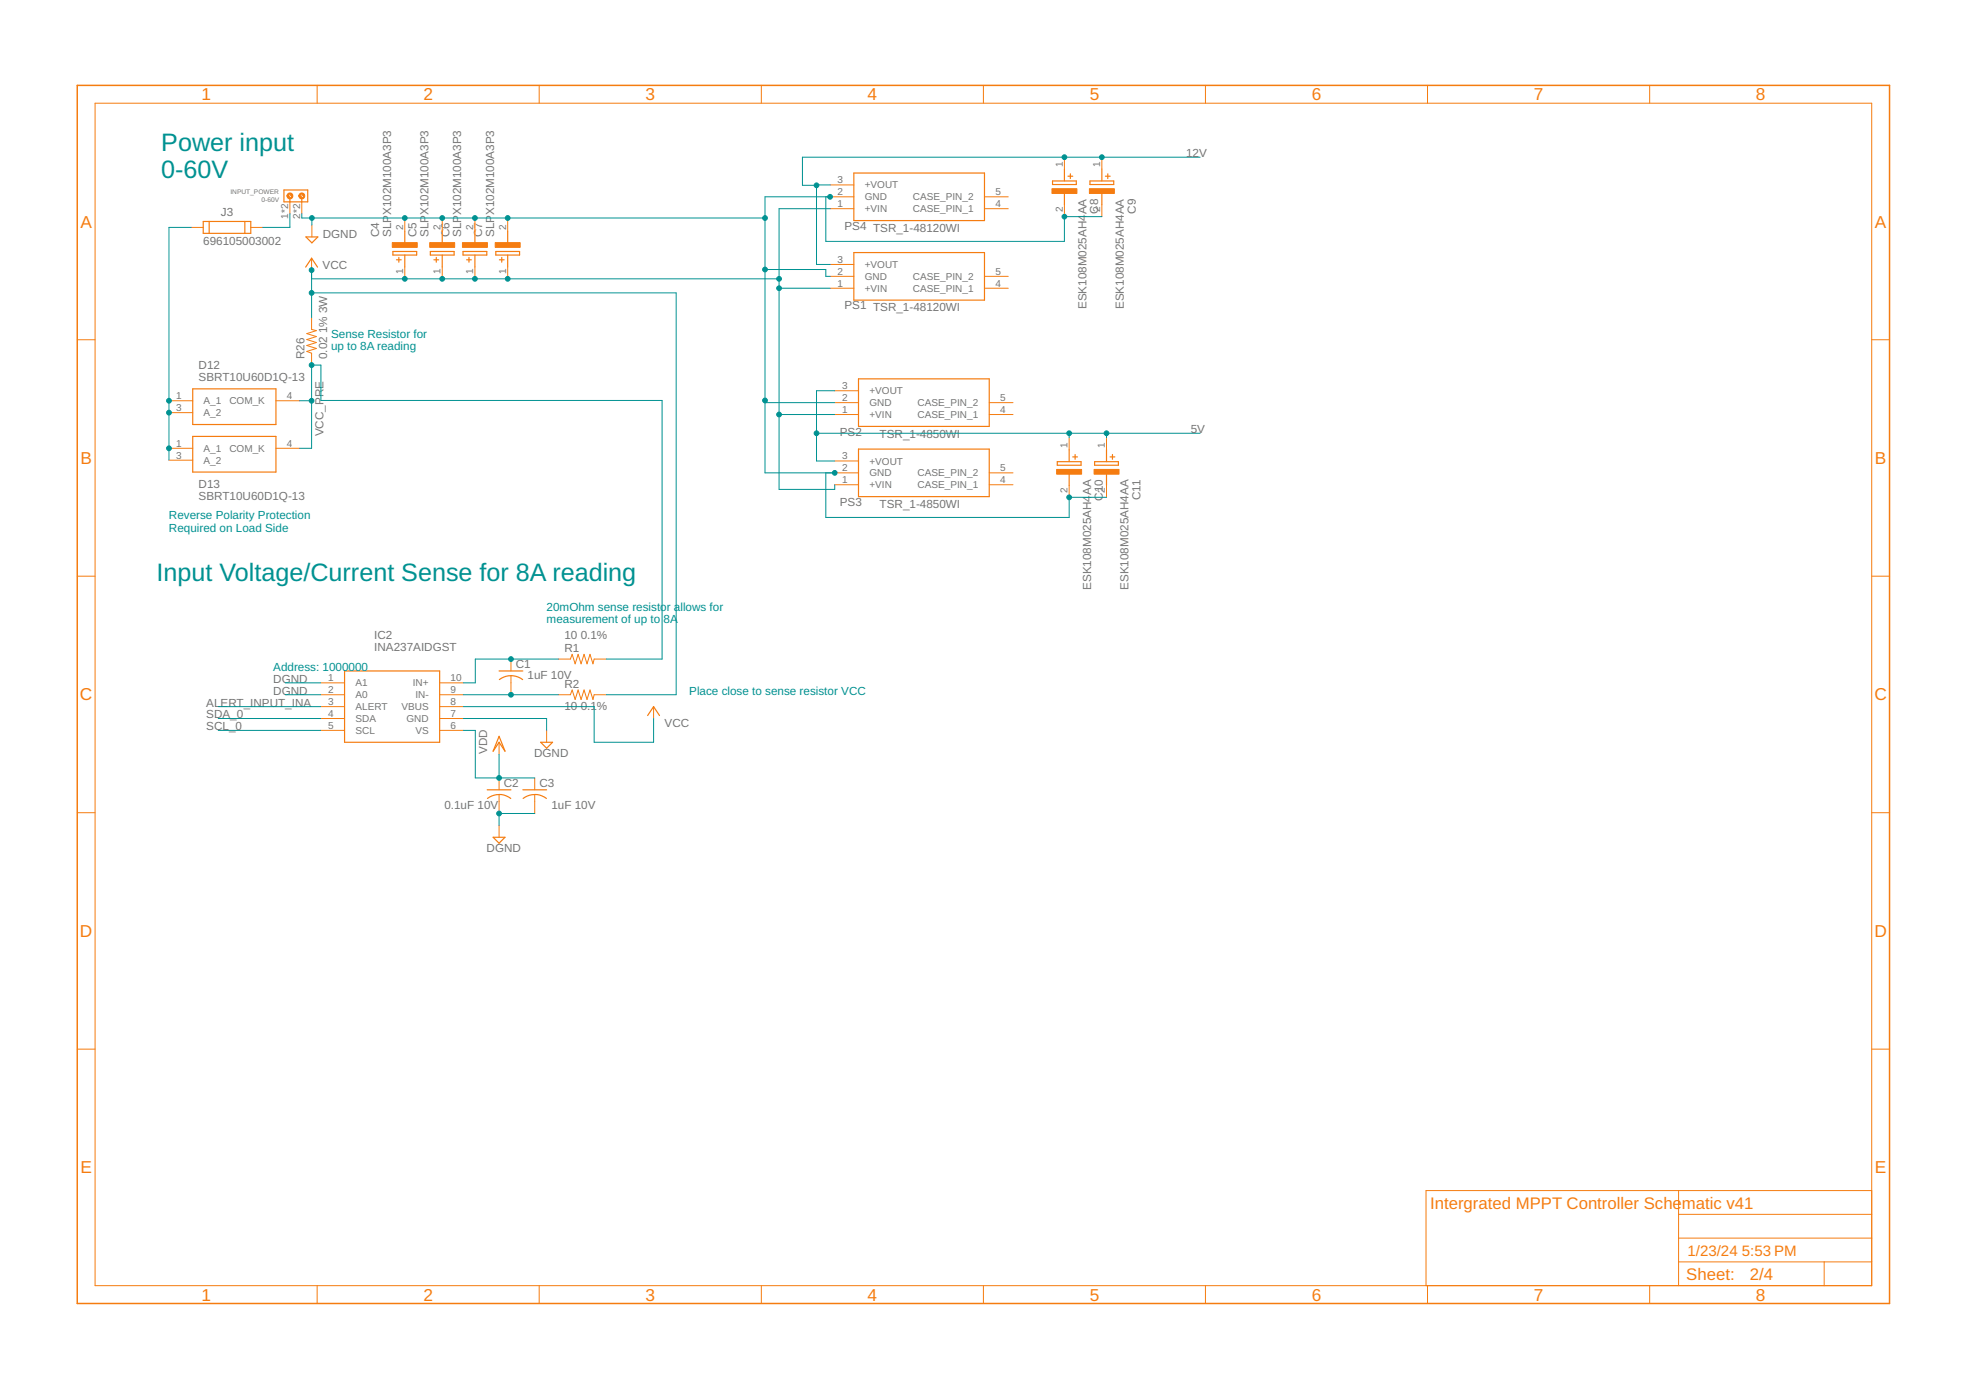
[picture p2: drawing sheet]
<svg xmlns="http://www.w3.org/2000/svg" width="420mm" height="297mm" viewBox="0 0 420 297" stroke-linecap="round" stroke-linejoin="round" font-family="sans-serif">
<g fill="none" stroke="#f57c10" stroke-width=".25">
<path d="M182.5 37h27.9v10.1h-27.9zM224.9 38.7h5.1v.7h-5.1zM227.5 36.1v2.6M228.2 37.7h1.1M228.7 37.1v1.1M232.9 38.7h5.1v.7h-5.1zM235.5 36.1v2.6M236.2 37.7h1.1M236.7 37.1v1.1M43.4 47.3h10.2v2.6h-10.2zM44.7 47.3v2.6M52.3 47.3v2.6"/>
<path d="M60.7 40.6h5.1v2.5h-5.1zM62 42.4v.7M64.5 42.4v.7M65.3 57.1l1.3-1.9 1.3 1.9M65.4 50.6h2.5l-1.2 1.3zM84 53.7h5v.8h-5zM84.7 55.5h1M85.2 55v1M86.5 49.4v2.6M86.5 54.5v2.5M92 53.7h5v.8h-5zM92.7 55.5h1"/>
<path d="M93.2 55v1M94.5 49.4v2.6M94.5 54.5v2.5M99 53.7h5v.8h-5zM99.7 55.5h1M100.2 55v1M101.5 49.4v2.6M101.5 54.5v2.5M106 53.7h5v.8h-5zM106.7 55.5h1M107.2 55v1M108.5 49.4v2.6"/>
<path d="M108.5 54.5v2.5M182.5 54h27.9v10.1h-27.9zM227.5 41.2v2.6M235.5 41.2v2.6M41.2 83.1h17.8v7.6h-17.8zM41.2 93.3h17.8v7.6h-17.8zM183.5 96h27.9v10.1h-27.9zM183.5 81h27.9v10.1h-27.9zM226 98.7h5v.7h-5zM228.5 96.1v2.6M229.3 97.6h1M229.8 97.1v1"/>
<path d="M233.9 98.7h5.1v.7h-5.1zM236.5 96.1v2.6M237.2 97.6h1.1M237.7 97.1v1M228.5 101.2v2.5M236.5 101.2v2.5M73.6 143.4h20.4v15.2h-20.4zM106.7 143.4h5M106.7 157.4l1.2 3.1-1.2-1.9-1.3 1.9zM109.2 144.4l1.6 .3 .9 .5M109.2 144.4l-1.1 .1-1.4 .7M115.5 158.6h2.6l-1.3 1.3z"/>
<path d="M138.4 152.9l1.3-1.9 1.2 1.9M104.1 168.8h5.1M104.2 170.6a4.1 4.1 0 0 1 5 0M105.4 178.9h2.5l-1.2 1.3zM111.7 168.8h5.1M111.8 170.6a4.1 4.1 0 0 1 5 0"/>
</g>
<g fill="none" stroke="#f57c10" stroke-width=".21">
<path d="M67.8 18.2v3.9M115.2 18.2v3.9M162.7 18.2v3.9M210.2 18.2v3.9M257.6 18.2v3.9M305.1 18.2v3.9M352.6 18.2v3.9M20.3 22.1h379.7v252.6h-379.7zM177.4 39.5h5.1M227.5 33.6v2.5M235.5 33.6v2.5M40.9 48.6h2.5"/>
<path d="M53.6 48.6h2.5M62 43.1v2.6M62.2 41.6l-.5 .5M64.5 43.1v2.6M64.7 41.6l-.5 .5M66.6 55.2v2.5M66.7 48.1v2.5M86.5 46.9v2.5M86.5 57v2.6M94.5 46.9v2.5M94.5 57v2.6M101.5 46.9v2.5"/>
<path d="M101.5 57v2.6M108.5 46.9v2.5M108.5 57v2.6M177.4 44.6h5.1M177.4 42.1h5.1M177.4 59.1h5.1M177.4 56.5h5.1M210.4 44.6h5.1M210.4 42.1h5.1M210.4 59.1h5.1M227.5 43.8v2.5M235.5 43.8v2.5"/>
<path d="M16.5 72.6h3.8M66.6 67.9v2.5l1 .3-2 .6 2 .6-2 .7 2 .6-2 .6 2 .7-2 .6 1 .4v2.5M177.4 61.6h5.1M210.4 61.6h5.1M400 72.6h3.8M36.1 85.6h5.1M36.1 88.2h5.1M36.1 95.8h5.1M36.1 98.3h5.1M59 85.6h5.1M59 95.8h5.1M178.4 98.5h5.1"/>
<path d="M178.4 88.6h5.1M178.4 86h5.1M178.4 83.5h5.1M211.4 88.6h5.1M211.4 86h5.1M228.5 93.6v2.5M236.5 93.6v2.5M178.4 103.6h5.1M178.4 101h5.1M211.4 103.6h5.1M211.4 101h5.1M228.5 103.7v2.6"/>
<path d="M236.5 103.7v2.6M16.5 123.1h3.8M400 123.1h3.8M68.6 145.9h5M68.6 148.5h5M68.6 151h5M68.6 153.5h5M68.6 156.1h5M94 145.9h5M94 148.5h5M94 151h5M94 153.5h5"/>
<path d="M94 156.1h5M106.7 158.6v2.6M109.2 140.8v2.6M109.2 144.4v4.1M116.8 156.1v2.5M119.4 148.5h2.5l.4-1.1 .6 2.1 .6-2.1 .7 2.1 .6-2.1 .7 2.1 .6-2.1 .6 2.1 .3-1h2.5M119.4 140.8h2.5l.4-1 .6 2.1 .6-2.1 .7 2.1 .6-2.1 .7 2.1 .6-2.1 .6 2.1 .3-1.1h2.5M139.7 151v2.5M16.5 173.7h3.8M106.7 166.2v2.6M106.7 169.8v4M106.7 176.4v2.5"/>
<path d="M114.3 166.2v2.6M114.3 169.8v4M400 173.7h3.8M16.5 224.2h3.8M400 224.2h3.8M358.7 254.4v20.3M358.7 259.5h41.3M400 254.4h-95.2v20.3M67.8 274.7v3.9M115.2 274.7v3.9M162.7 274.7v3.9M210.2 274.7v3.9"/>
<path d="M257.6 274.7v3.9M305.1 274.7v3.9M352.6 274.7v3.9M358.7 269.7h41.3M358.7 264.6h41.3M389.8 269.7v5"/>
</g>
<g fill="#f57c10" stroke="#f57c10" stroke-width=".21">
<path d="M61.5 41.4a.63 .63 0 0 1 1 .2 .63 .63 0 0 1-.4 .9 .63 .63 0 0 1-.8-.6h.3a.38 .38 0 0 1 .5-.4 .38 .38 0 0 1 .1 .6 .38 .38 0 0 1-.6-.1v-.1h-.3z" fill-rule="evenodd"/>
<path d="M64.1 41.4a.63 .63 0 0 1 .9 .2 .63 .63 0 0 1-.3 .9 .63 .63 0 0 1-.8-.6h.2a.38 .38 0 0 1 .5-.4 .38 .38 0 0 1 .2 .6 .38 .38 0 0 1-.6-.1l-.1-.1h-.2z" fill-rule="evenodd"/>
<path d="M83.8 51.8h5.4v1.1h-5.4z" fill-rule="evenodd"/>
<path d="M91.8 51.8h5.4v1.1h-5.4z" fill-rule="evenodd"/>
<path d="M98.8 51.8h5.4v1.1h-5.4z" fill-rule="evenodd"/>
<path d="M105.8 51.8h5.4v1.1h-5.4z" fill-rule="evenodd"/>
<path d="M224.8 40.3h5.4v1h-5.4z" fill-rule="evenodd"/>
<path d="M232.8 40.3h5.4v1h-5.4z" fill-rule="evenodd"/>
<path d="M225.8 100.3h5.4v1h-5.4z" fill-rule="evenodd"/>
<path d="M233.8 100.3h5.4v1h-5.4z" fill-rule="evenodd"/>
</g>
<path d="M16.5 18.2h387.3v260.4h-387.3z" fill="none" stroke="#f57c10" stroke-width=".32"/>
<g fill="none" stroke="#009292" stroke-width=".21">
<path d="M177.4 39.5h-2.9v17h2.9M256.5 33.6h-85v6h3M40.9 48.6h-4.8v49.7M62 45.7v2.9h-5.9M64.5 45.7v.9h99M66.6 57.7v10.2M66.6 59.6h99.9M66.7 46.6v1.5M86.5 46.6v.3M94.5 46.6v.3M101.5 46.6v.3M108.5 46.6v.3"/>
<path d="M163.5 57.6h13v1.5h.9M176.5 42.1v9.5h51v-5.3h8M177.4 42.1h-13.9v58.9h14.9M177.4 44.6h-10.9v60h11.9v-1M66.6 62.6h77.9v85.9h-15M166.5 61.6h10.9M64.1 95.8h2.5v-17.8h2v7.6h72.9v55.2h-12M64.1 85.6h2.5M163.5 86h14.9M166.5 88.6h11.9M174.5 92.6h82M178.4 83.5h-3.9v15h3.9"/>
<path d="M228.5 92.6v1M236.5 92.6v1M176.5 101v9.6h52v-4.3h8M46.6 156.1h22M46.6 153.5h22M46.6 151h22M60.9 145.9h7.7M60.9 148.5h7.7M99 156.1h2.6v10.1h12.7M99 153.5h17.8v2.6M99 148.5h20.4M99 151h28v7.6h12.7v-5.1"/>
<path d="M119.4 140.8h-17.8v5.1h-2.6M106.7 161.2v5M114.3 173.8h-7.6v2.6"/>
</g>
<g fill="#009292" stroke="#009292" stroke-width=".21">
<circle cx="106.7" cy="166.2" r=".51"/>
<circle cx="106.7" cy="173.8" r=".51"/>
<circle cx="66.7" cy="46.6" r=".51"/>
<circle cx="86.5" cy="46.6" r=".51"/>
<circle cx="94.5" cy="46.6" r=".51"/>
<circle cx="101.5" cy="46.6" r=".51"/>
<circle cx="108.5" cy="46.6" r=".51"/>
<circle cx="163.5" cy="46.6" r=".51"/>
<circle cx="177.4" cy="42.1" r=".51"/>
<circle cx="178.4" cy="101" r=".51"/>
<circle cx="227.5" cy="46.3" r=".51"/>
<circle cx="228.5" cy="106.3" r=".51"/>
<circle cx="163.5" cy="85.6" r=".51"/>
<circle cx="163.5" cy="57.6" r=".51"/>
<circle cx="66.6" cy="57.7" r=".51"/>
<circle cx="66.6" cy="62.6" r=".51"/>
<circle cx="86.5" cy="59.6" r=".51"/>
<circle cx="94.5" cy="59.6" r=".51"/>
<circle cx="101.5" cy="59.6" r=".51"/>
<circle cx="108.5" cy="59.6" r=".51"/>
<circle cx="166.5" cy="59.6" r=".51"/>
<circle cx="166.5" cy="88.6" r=".51"/>
<circle cx="166.5" cy="61.6" r=".51"/>
<circle cx="66.6" cy="85.6" r=".51"/>
<circle cx="66.6" cy="78" r=".51"/>
<circle cx="109.2" cy="140.8" r=".51"/>
<circle cx="109.2" cy="148.5" r=".51"/>
<circle cx="36.1" cy="88.2" r=".51"/>
<circle cx="36.1" cy="95.8" r=".51"/>
<circle cx="36.1" cy="85.6" r=".51"/>
<circle cx="228.5" cy="92.6" r=".51"/>
<circle cx="236.5" cy="92.6" r=".51"/>
<circle cx="174.5" cy="92.6" r=".51"/>
<circle cx="227.5" cy="33.6" r=".51"/>
<circle cx="235.5" cy="33.6" r=".51"/>
<circle cx="174.5" cy="39.6" r=".51"/>
</g>
<g font-size="5.4" fill="#009292">
<text x="34.5" y="32.4">Power input</text>
<text x="34.5" y="38.1">0-60V</text>
<text x="33.5" y="124.1">Input Voltage/Current Sense for 8A reading</text>
</g>
<g font-size="3.7" fill="#f57c10">
<text x="43" y="21.4">1</text>
<text x="90.5" y="21.4">2</text>
<text x="138" y="21.4">3</text>
<text x="185.4" y="21.4">4</text>
<text x="232.9" y="21.4">5</text>
<text x="280.3" y="21.4">6</text>
<text x="327.8" y="21.4">7</text>
<text x="375.3" y="21.4">8</text>
<text x="17.2" y="48.6">A</text>
<text x="400.7" y="48.6">A</text>
<text x="17.2" y="99.2">B</text>
<text x="400.7" y="99.2">B</text>
<text x="17.1" y="149.7">C</text>
<text x="400.6" y="149.7">C</text>
<text x="17.1" y="200.2">D</text>
<text x="400.6" y="200.2">D</text>
<text x="17.2" y="250.8">E</text>
<text x="400.7" y="250.8">E</text>
<text x="43" y="277.9">1</text>
<text x="90.5" y="277.9">2</text>
<text x="138" y="277.9">3</text>
<text x="185.4" y="277.9">4</text>
<text x="232.9" y="277.9">5</text>
<text x="280.3" y="277.9">6</text>
<text x="327.8" y="277.9">7</text>
<text x="375.3" y="277.9">8</text>
</g>
<g font-size="3.6" fill="#f57c10">
<text x="305.6" y="258.3">Intergrated MPPT Controller Sche</text>
<text x="359.5" y="258.3">matic v41</text>
<text x="360.4" y="273.6">Sheet:</text>
<text x="374" y="273.5">2/4</text>
</g>
<g font-size="3.2" fill="#f57c10">
<text x="360.6" y="268.4">1/23/24</text>
<text x="372.3" y="268.4">5:53 PM</text>
</g>
<g font-size="2.5" fill="#757575">
<text x="253.5" y="33.6">12V</text>
<text x="47.2" y="46.1">J3</text>
<text x="83.6" y="46" transform="rotate(-90 83.6 46)">X102M100A3P3</text>
<text x="91.6" y="46" transform="rotate(-90 91.6 46)">X102M100A3P3</text>
<text x="98.6" y="46" transform="rotate(-90 98.6 46)">X102M100A3P3</text>
<text x="105.6" y="46" transform="rotate(-90 105.6 46)">X102M100A3P3</text>
<text x="232.2" y="45.8" transform="rotate(-90 232.2 45.8)">AA</text>
<text x="234.7" y="45.7" transform="rotate(-90 234.7 45.7)">C8</text>
<text x="242.7" y="45.7" transform="rotate(-90 242.7 45.7)">C9</text>
<text x="43.4" y="52.4">696105003002</text>
<text x="69" y="50.8">DGND</text>
<text x="81" y="50.7" transform="rotate(-90 81 50.7)">C4</text>
<text x="83.6" y="50.7" transform="rotate(-90 83.6 50.7)">SLP</text>
<text x="89" y="50.7" transform="rotate(-90 89 50.7)">C5</text>
<text x="91.6" y="50.7" transform="rotate(-90 91.6 50.7)">SLP</text>
<text x="96" y="50.7" transform="rotate(-90 96 50.7)">C6</text>
<text x="98.6" y="50.7" transform="rotate(-90 98.6 50.7)">SLP</text>
<text x="103" y="50.7" transform="rotate(-90 103 50.7)">C7</text>
<text x="105.6" y="50.7" transform="rotate(-90 105.6 50.7)">SLP</text>
<text x="180.5" y="49.1">PS4 TSR_1-48120WI</text>
<text x="68.9" y="57.5">VCC</text>
<text x="69.9" y="71.2" transform="rotate(-90 69.9 71.2)">1% 3W</text>
<text x="180.5" y="66.1">PS1 TSR_1-48120WI</text>
<text x="232.2" y="66.1" transform="rotate(-90 232.2 66.1)">ESK108M025AH4</text>
<text x="240.2" y="66.1" transform="rotate(-90 240.2 66.1)">ESK108M025AH4AA</text>
<text x="65.1" y="76.8" transform="rotate(-90 65.1 76.8)">R26</text>
<text x="69.9" y="76.8" transform="rotate(-90 69.9 76.8)">0.02</text>
<text x="42.5" y="81.5">SBRT10U60D1Q-13</text>
<text x="42.5" y="78.9">D12</text>
<text x="69.1" y="84.9" transform="rotate(-90 69.1 84.9)">RE</text>
<text x="69.1" y="93.3" transform="rotate(-90 69.1 93.3)">VCC_P</text>
<text x="179.5" y="93.1">PS2</text>
<text x="188" y="93.6">TSR_1-4850WI</text>
<text x="254.5" y="92.6">5V</text>
<text x="42.5" y="106.9">SBRT10U60D1Q-13</text>
<text x="42.5" y="104.3">D13</text>
<text x="233.2" y="105.8" transform="rotate(-90 233.2 105.8)">AA</text>
<text x="235.7" y="107" transform="rotate(-90 235.7 107)">C10</text>
<text x="243.7" y="106.9" transform="rotate(-90 243.7 106.9)">C11</text>
<text x="179.5" y="108.1">PS3</text>
<text x="188" y="108.6">TSR_1-4850WI</text>
<text x="233.2" y="126.1" transform="rotate(-90 233.2 126.1)">ESK108M025AH4</text>
<text x="241.2" y="126.1" transform="rotate(-90 241.2 126.1)">ESK108M025AH4AA</text>
<text x="80" y="136.6">IC2</text>
<text x="120.6" y="136.5">10</text>
<text x="124.1" y="136.5">0.1%</text>
<text x="80" y="139.2">INA237AIDGST</text>
<text x="110.2" y="142.7">C1</text>
<text x="120.6" y="139.3">R1</text>
<text x="58.4" y="145.9">DGND</text>
<text x="58.4" y="148.5">DGND</text>
<text x="112.8" y="145">1uF 10V</text>
<text x="120.6" y="147">R2</text>
<text x="44.1" y="151">ALERT_INPUT_INA</text>
<text x="44.1" y="153.5">SDA_0</text>
<text x="120.6" y="151.8">10</text>
<text x="124.1" y="151.8">0.1</text>
<text x="127.6" y="151.8">%</text>
<text x="142" y="155.3">VCC</text>
<text x="44.1" y="156.1">SCL_0</text>
<text x="104.1" y="161.2" transform="rotate(-90 104.1 161.2)">VDD</text>
<text x="114.2" y="161.8">DGND</text>
<text x="95" y="173">0.1uF 10V</text>
<text x="107.7" y="168.1">C2</text>
<text x="115.3" y="168.1">C3</text>
<text x="117.8" y="173">1uF 10V</text>
<text x="104" y="182.1">DGND</text>
</g>
<g font-size="2.5" fill="#009292">
<text x="70.8" y="72.2">Sense Resistor for</text>
<text x="70.8" y="74.9">up to 8A reading</text>
<text x="36.1" y="110.9">Reverse Polarity Protection</text>
<text x="36.1" y="113.6">Required on Load Side</text>
<text x="116.8" y="130.6">20mOhm sense resistor allows for</text>
<text x="116.8" y="133.2">measurement of up to</text>
<text x="141.8" y="133.2">8A</text>
<text x="58.4" y="143.4">Address: 1000000</text>
<text x="147.3" y="148.5">Place close to sense resistor VCC</text>
</g>
<g font-size="2.1" fill="#757575">
<text x="227.1" y="35.8" transform="rotate(-90 227.1 35.8)">1</text>
<text x="235.1" y="35.8" transform="rotate(-90 235.1 35.8)">1</text>
<text x="178.9" y="41.7">2</text>
<text x="178.9" y="39.2">3</text>
<text x="184.8" y="40.3">+VOUT</text>
<text x="212.7" y="41.7">5</text>
<text x="61.6" y="46.7" transform="rotate(-90 61.6 46.7)">1*2</text>
<text x="64.1" y="46.7" transform="rotate(-90 64.1 46.7)">2*2</text>
<text x="178.9" y="44.2">1</text>
<text x="184.8" y="45.4">+VIN</text>
<text x="184.8" y="42.8">GND</text>
<text x="195.1" y="45.4">CASE_PIN_1</text>
<text x="195.1" y="42.8">CASE_PIN_2</text>
<text x="212.7" y="44.2">4</text>
<text x="227.1" y="45.3" transform="rotate(-90 227.1 45.3)">2</text>
<text x="235.1" y="45.3" transform="rotate(-90 235.1 45.3)">2</text>
<text x="86.1" y="49.1" transform="rotate(-90 86.1 49.1)">2</text>
<text x="94.1" y="49.1" transform="rotate(-90 94.1 49.1)">2</text>
<text x="101.1" y="49.1" transform="rotate(-90 101.1 49.1)">2</text>
<text x="108.1" y="49.1" transform="rotate(-90 108.1 49.1)">2</text>
<text x="86.1" y="58.6" transform="rotate(-90 86.1 58.6)">1</text>
<text x="94.1" y="58.6" transform="rotate(-90 94.1 58.6)">1</text>
<text x="101.1" y="58.6" transform="rotate(-90 101.1 58.6)">1</text>
<text x="108.1" y="58.6" transform="rotate(-90 108.1 58.6)">1</text>
<text x="178.9" y="58.7">2</text>
<text x="178.9" y="56.2">3</text>
<text x="184.8" y="59.8">GND</text>
<text x="184.8" y="57.3">+VOUT</text>
<text x="195.1" y="59.8">CASE_PIN_2</text>
<text x="212.7" y="58.7">5</text>
<text x="178.9" y="61.2">1</text>
<text x="184.8" y="62.4">+VIN</text>
<text x="195.1" y="62.4">CASE_PIN_1</text>
<text x="212.7" y="61.2">4</text>
<text x="179.9" y="83.2">3</text>
<text x="37.7" y="85.3">1</text>
<text x="37.7" y="87.8">3</text>
<text x="43.5" y="86.4">A_1</text>
<text x="43.5" y="88.9">A_2</text>
<text x="49" y="86.4">COM_K</text>
<text x="61.3" y="85.3">4</text>
<text x="179.9" y="88.2">1</text>
<text x="179.9" y="85.7">2</text>
<text x="185.8" y="89.3">+VIN</text>
<text x="185.8" y="86.8">GND</text>
<text x="185.8" y="84.3">+VOUT</text>
<text x="196.1" y="89.3">CASE_PIN_1</text>
<text x="196.1" y="86.8">CASE_PIN_2</text>
<text x="213.7" y="88.2">4</text>
<text x="213.7" y="85.7">5</text>
<text x="37.7" y="95.4">1</text>
<text x="61.3" y="95.4">4</text>
<text x="228.1" y="95.8" transform="rotate(-90 228.1 95.8)">1</text>
<text x="236.1" y="95.8" transform="rotate(-90 236.1 95.8)">1</text>
<text x="37.7" y="98">3</text>
<text x="43.5" y="96.6">A_1</text>
<text x="43.5" y="99.1">A_2</text>
<text x="49" y="96.6">COM_K</text>
<text x="179.9" y="100.7">2</text>
<text x="179.9" y="98.1">3</text>
<text x="185.8" y="101.8">GND</text>
<text x="185.8" y="99.3">+VOUT</text>
<text x="196.1" y="101.8">CASE_PIN_2</text>
<text x="213.7" y="100.7">5</text>
<text x="179.9" y="103.2">1</text>
<text x="185.8" y="104.3">+VIN</text>
<text x="196.1" y="104.3">CASE_PIN_1</text>
<text x="213.7" y="103.2">4</text>
<text x="228.1" y="105.3" transform="rotate(-90 228.1 105.3)">2</text>
<text x="236.1" y="105.3" transform="rotate(-90 236.1 105.3)">2</text>
<text x="70.1" y="145.6">1</text>
<text x="70.1" y="148.1">2</text>
<text x="76" y="146.7">A1</text>
<text x="76" y="149.2">A0</text>
<text x="88.2" y="146.7">IN+</text>
<text x="88.8" y="149.2">IN-</text>
<text x="96.3" y="145.6">10</text>
<text x="96.3" y="148.1">9</text>
<text x="70.1" y="150.6">3</text>
<text x="70.1" y="153.2">4</text>
<text x="70.1" y="155.7">5</text>
<text x="76" y="151.8">ALERT</text>
<text x="76" y="154.3">SDA</text>
<text x="85.8" y="151.8">VBUS</text>
<text x="86.9" y="154.3">GND</text>
<text x="96.3" y="150.6">8</text>
<text x="96.3" y="153.2">7</text>
<text x="96.3" y="155.7">6</text>
<text x="76" y="156.8">SCL</text>
<text x="88.8" y="156.8">VS</text>
</g>
<g font-size="1.4" fill="#757575">
<text x="49.2" y="41.5">INPUT_POWER</text>
<text x="55.9" y="43.2">0-60V</text>
</g>
</svg>
